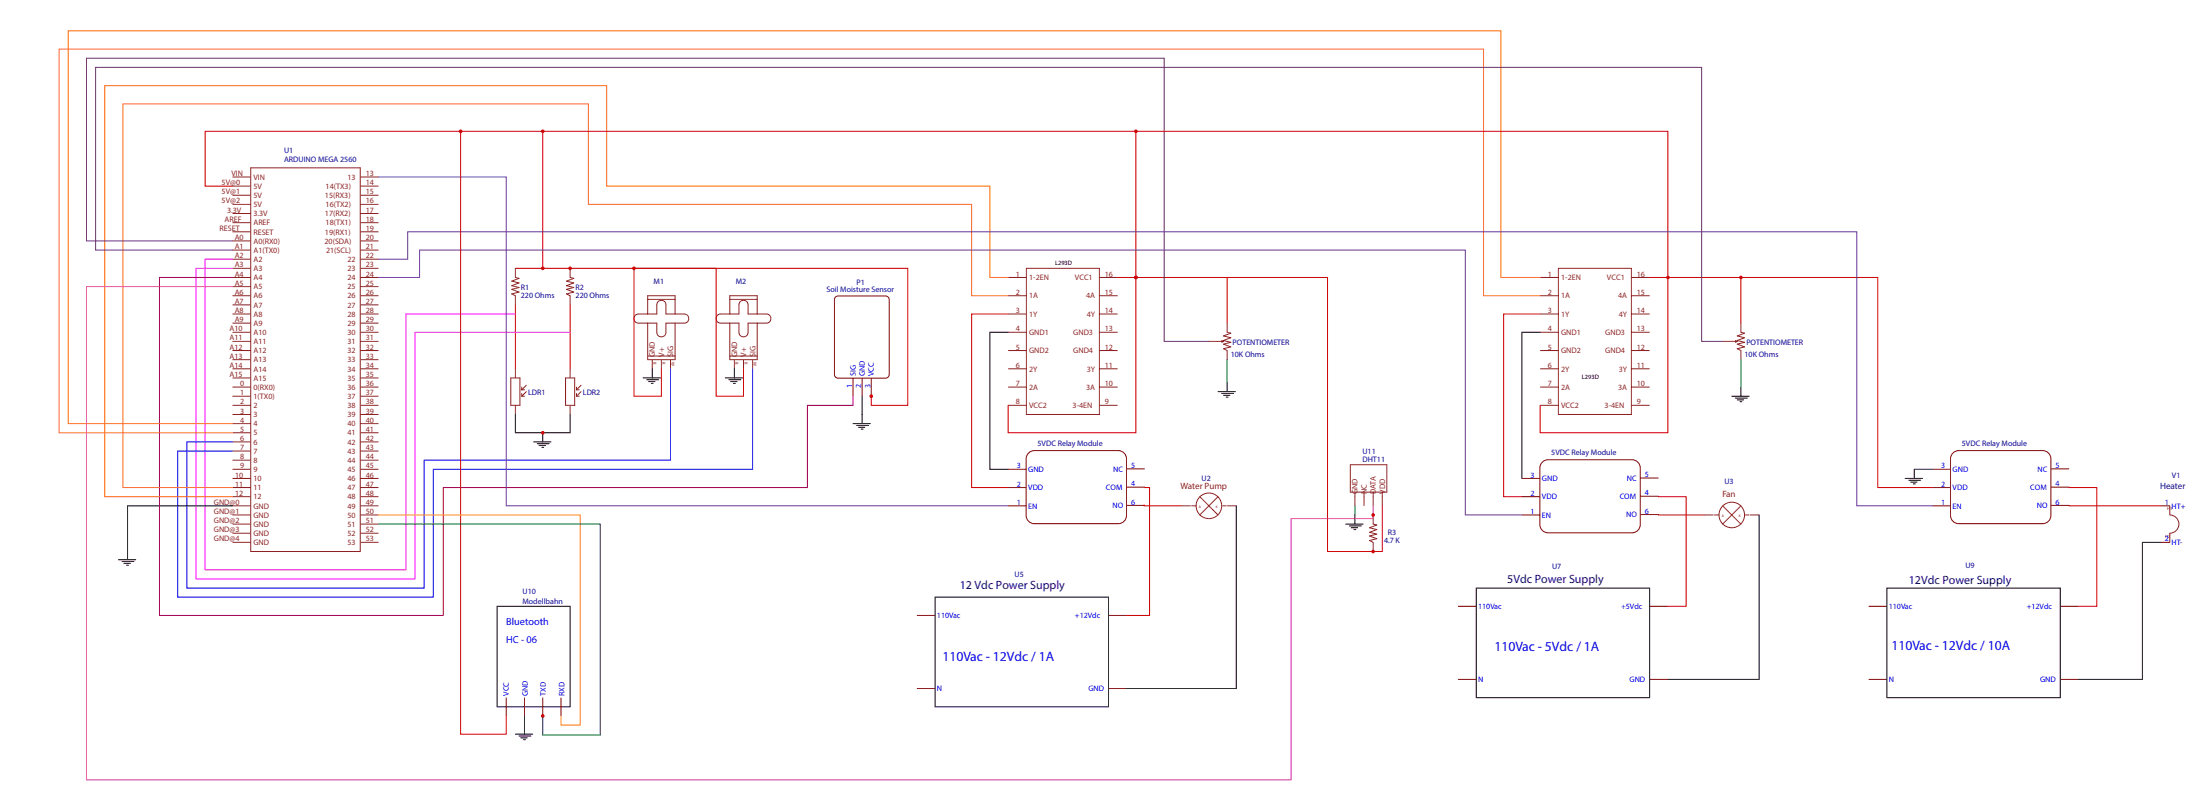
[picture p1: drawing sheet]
<svg xmlns="http://www.w3.org/2000/svg" width="643mm" height="230mm" viewBox="0 0 643 230" stroke-linecap="round" stroke-linejoin="round" font-family="sans-serif">
<!-- layer: Layer 1 -->
<g fill="none" stroke="#8d2323" stroke-width=".29">
<path d="M67.9 54.3h5.4M67.9 57h5.4M67.9 59.7h5.4M67.9 51.7h5.4M73.3 49h32v112h-32zM105.3 54.3h5.3M105.3 57h5.3M105.3 59.7h5.3M105.3 51.7h5.3M67.9 78.3h5.4M67.9 67.7h5.4M67.9 70.3h5.4"/>
<path d="M67.9 73h5.4M67.9 75.7h5.4M67.9 62.3h5.4M67.9 65h5.4M105.3 78.3h5.3M105.3 67.7h5.3M105.3 70.3h5.3M105.3 73h5.3M105.3 75.7h5.3M105.3 62.3h5.3M105.3 65h5.3M300 78.3h21.3v42.7h-21.3z"/>
<path d="M455.5 78.3h21.3v42.7h-21.3zM67.9 81h5.4M67.9 86.3h5.4M67.9 91.7h5.4M67.9 97h5.4M67.9 83.7h5.4M67.9 89h5.4M67.9 94.3h5.4M67.9 99.7h5.4M105.3 81h5.3M105.3 86.3h5.3M105.3 91.7h5.3"/>
<path d="M105.3 97h5.3M105.3 83.7h5.3M105.3 89h5.3M105.3 94.3h5.3M105.3 99.7h5.3M294.6 81h5.4M294.6 86.3h5.4M294.6 91.7h5.4M294.6 97h5.4M321.3 81h5.3M321.3 86.3h5.3M321.3 91.7h5.3"/>
<path d="M321.3 97h5.3M450.1 81h5.4M450.1 86.3h5.4M450.1 91.7h5.4M450.1 97h5.4M476.8 81h5.3M476.8 86.3h5.3M476.8 91.7h5.3M476.8 97h5.3M67.9 102.3h5.4M67.9 107.7h5.4M67.9 113h5.4"/>
<path d="M67.9 118.3h5.4M67.9 105h5.4M67.9 110.3h5.4M67.9 115.7h5.4M105.3 102.3h5.3M105.3 107.7h5.3M105.3 113h5.3M105.3 118.3h5.3M105.3 105h5.3M105.3 110.3h5.3M105.3 115.7h5.3M149.3 110.3h2.7v8h-2.7z"/>
<path d="M150.6 107.7v2.6M150.6 118.3v2.7M152.5 115.7h.8M152.5 113.8h.8M152.5 113v.8M152.5 114.9v.8M153.8 112.5l-1.3 1.3M153.8 114.3l-1.3 1.4M165.3 110.3h2.7v8h-2.7zM166.6 107.7v2.6M166.6 118.3v2.7M168.5 115.7h.8"/>
<path d="M168.5 113.8h.8M168.5 113v.8M168.5 114.9v.8M169.8 112.5l-1.3 1.3M169.8 114.3l-1.3 1.4M294.6 102.3h5.4M294.6 107.7h5.4M294.6 113h5.4M294.6 118.3h5.4M321.3 102.3h5.3M321.3 107.7h5.3M321.3 113h5.3"/>
<path d="M321.3 118.3h5.3M450.1 102.3h5.4M450.1 107.7h5.4M450.1 113h5.4M450.1 118.3h5.4M476.8 102.3h5.3M476.8 107.7h5.3M476.8 113h5.3M476.8 118.3h5.3M67.9 121h5.4M67.9 123.7h5.4M67.9 126.4h5.4"/>
<path d="M67.9 129h5.4M67.9 131.7h5.4M67.9 134.4h5.4M67.9 137h5.4M67.9 139.7h5.4M105.3 121h5.3M105.3 123.7h5.3M105.3 126.4h5.3M105.3 129h5.3M105.3 131.7h5.3M105.3 134.4h5.3M105.3 137h5.3"/>
<path d="M105.3 139.7h5.3M67.9 158.4h5.4M67.9 142.4h5.4M67.9 145h5.4M67.9 147.7h5.4M67.9 150.4h5.4M67.9 153h5.4M67.9 155.7h5.4M105.3 158.4h5.3M105.3 142.4h5.3M105.3 145h5.3M105.3 147.7h5.3"/>
<path d="M105.3 150.4h5.3M105.3 153h5.3M105.3 155.7h5.3"/>
</g>
<path d="M150.6 78.3h16M150.6 89v18.7M166.6 89v18.7" fill="none" stroke="#c00" stroke-width=".29"/>
<path d="M150.6 121v5.4h16v-5.4M156 129h5M157 129.6h3.5M157.6 130.1h1.8M158.4 130.6h.5M158.6 126.4v2.6" fill="none" stroke="#000" stroke-width=".29"/>
<circle cx="158.6" cy="126.4" r=".53" fill="#c00"/>
<path d="M67.9 54.3h-8v-16h98.7v40M166.6 78.3h18.7v37.4h8v-8M185.3 78.3h24v37.4h8v-8" fill="none" stroke="#c00" stroke-width=".29"/>
<path d="M67.9 75.7h-8v90.7h58.7v-74.7h32M67.9 78.3h-10.6v90.7h64v-72h45.3" fill="none" stroke="#f0f" stroke-width=".29"/>
<g fill="none" stroke="#8d2323" stroke-width=".29">
<path d="M185.6 92.1l1-.4h5.4v-2.7a1.33 1.33 0 0 1 1.3-1.3 1.33 1.33 0 0 1 1.3 1.3v2.7h5.4a1.33 1.33 0 0 1 1.3 1.3 1.33 1.33 0 0 1-1.3 1.3h-5.4v2.7a1.33 1.33 0 0 1-1.3 1.3 1.33 1.33 0 0 1-1.3-1.3v-2.7h-5.4a1.35 1.35 0 0 1-1.2-.8 1.35 1.35 0 0 1 .2-1.4zM189.3 87.4h8M197.3 91.7v-5.4h-8v5.4M197.3 94.3v10.7h-8v-10.7M209.6 92.1l1-.4h5.4v-2.7a1.33 1.33 0 0 1 1.3-1.3 1.33 1.33 0 0 1 1.3 1.3v2.7h5.4a1.33 1.33 0 0 1 1.3 1.3 1.33 1.33 0 0 1-1.3 1.3h-5.4v2.7a1.33 1.33 0 0 1-1.3 1.3 1.33 1.33 0 0 1-1.3-1.3v-2.7h-5.4a1.35 1.35 0 0 1-1.2-.8 1.35 1.35 0 0 1 .2-1.4zM213.3 87.4h8M221.3 91.7v-5.4h-8v5.4M221.3 94.3v10.7h-8v-10.7M189.3 103.9h8M190.6 105v2.7M193.3 105v2.7M196 105v2.7"/>
<path d="M213.3 103.9h8M214.6 105v2.7M217.3 105v2.7M220 105v2.7"/>
</g>
<g fill="none" stroke="#000" stroke-width=".29">
<path d="M188 110.3h5M189 110.9h3.5M189.6 111.4h1.8M190.4 111.9h.5M190.6 107.7v2.6M212 110.3h5M213 110.9h3.5M213.6 111.4h1.8M214.4 111.9h.5M214.6 107.7v2.6M67.9 147.7h-30.6v15.7M34.6 163.4h5.1"/>
<path d="M35.7 164h3.4M36.2 164.5h1.9M37 165h.5"/>
</g>
<path d="M196 107.7v26.7h-72v37.3h-69.4v-42.7h13.3M220 107.7v29.3h-93.4v37.4h-74.7v-42.7h16" fill="none" stroke="#00f" stroke-width=".29"/>
<path d="M244.1 86.8l.8-.4h13.9l.9 .4 .2 .7v21.8l-.5 .9-.6 .2h-13.9l-.8-.4-.2-.7v-21.8z" fill="#fff"/>
<path d="M244.1 86.8l.8-.4h13.9l.9 .4 .2 .7v21.8l-.5 .9-.6 .2h-13.9l-.8-.4-.2-.7v-21.8z" fill="none" stroke="#800000" stroke-width=".29"/>
<path d="M249.3 110.3v5.4M252 110.3v5.4M254.6 110.3v5.4" fill="none" stroke="#800" stroke-width=".29"/>
<path d="M158.6 38.3h173.4v42.7M185.3 78.3h80v40h-10.7v-2.6M326.6 81h5.4v45.4h-37.4v-8.1" fill="none" stroke="#c00" stroke-width=".29"/>
<path d="M252 115.7v8M249.3 123.7h5.1M250.4 124.2h3.4M250.9 124.8h1.9M251.7 125.3h.5" fill="none" stroke="#000" stroke-width=".29"/>
<path d="M67.9 81h-21.3v98.7h83v-37.3h106.4v-24.1h13.3v-2.6" fill="none" stroke="#906" stroke-width=".29"/>
<g fill="none" stroke="#8d2323" stroke-width=".29">
<path d="M345.3 147.7h2.7M348.2 147.7h1.4M350.6 145l5.4 5.4M356 145l-5.4 5.4M357.3 147.7h1.1M358.7 147.7h2.6M498.1 150.4h2.7M501.1 150.4h1.3M503.5 147.7l5.3 5.3M508.8 147.7l-5.3 5.3M510.1 150.4h1.1M511.5 150.4h2.6"/>
<circle cx="353.3" cy="147.7" r="3.7"/>
<circle cx="506.1" cy="150.4" r="3.7"/>
</g>
<path d="M294.6 81h-5.3v-26.7h-112v-29.3h-146.7v120h37.3" fill="none" stroke="#f60" stroke-width=".29"/>
<path d="M294.6 86.3h-10.6v-26.6h-112v-29.4h-136.1v112.1h32" fill="none" stroke="#f63" stroke-width=".29"/>
<circle cx="332" cy="81" r=".53" fill="#c00"/>
<path d="M294.6 97h-5.3v40h5.3M273.3 174.4h50.7v32h-50.7z" fill="none" stroke="#000" stroke-width=".29"/>
<path d="M294.6 91.7h-10.6v50.7h10.6" fill="none" stroke="#c00" stroke-width=".29"/>
<path d="M110.6 51.7h37.4v96h146.6" fill="none" stroke="#639" stroke-width=".29"/>
<path d="M268 179.7h5.3M324 179.7h5.3M268 201h5.3M324 201h5.3" fill="none" stroke="#800" stroke-width=".29"/>
<path d="M300.4 132.5a2.39 2.39 0 0 1 1.9-.9h24.5a2.4 2.4 0 0 1 2.4 2.4v16.5a2.4 2.4 0 0 1-2.4 2.4h-24.5a2.4 2.4 0 0 1-2.4-2.4v-16.5z" fill="#fff"/>
<path d="M294.6 137h5.4M300.4 132.5a2.39 2.39 0 0 1 1.9-.9h24.5a2.4 2.4 0 0 1 2.4 2.4v16.5a2.4 2.4 0 0 1-2.4 2.4h-24.5a2.4 2.4 0 0 1-2.4-2.4v-16.5zM329.2 136.9h5.4M294.6 147.7h5.4M294.6 142.4h5.4M329.2 142.2h5.4M329.2 147.6h5.4" fill="none" stroke="#800" stroke-width=".29"/>
<path d="M356 114.3h5.1M357.1 114.9h3.4M357.6 115.4h1.8M358.4 115.9h.5M358.7 111.7v2.6M361.3 147.7v53.3h-32" fill="none" stroke="#000" stroke-width=".29"/>
<path d="M150.6 78.3v2.7l1.1 .3-2.1 .8 2.1 .5-2.1 .8 2.1 .5-2.1 .6 2.1 .8-2.1 .5 1 .5v2.7M166.6 78.3v2.7l1.1 .3-2.1 .8 2.1 .5-2.1 .8 2.1 .5-2.1 .6 2.1 .8-2.1 .5 1 .5v2.7M353.3 99.7h4.3M357.1 99.4l.5 .3M357.6 99.7l-.5 .2M358.7 94.3v2.7l1 .3-2.1 .8 2.1 .5-2.1 .8 2.1 .5-2.1 .6 2.1 .8-2.1 .5 1.1 .5v2.7" fill="none" stroke="#8d2323" stroke-width=".29"/>
<path d="M332 81h26.7v13.3" fill="none" stroke="#c00" stroke-width=".29"/>
<path d="M358.7 105v6.7" fill="none" stroke="#080" stroke-width=".29"/>
<path d="M67.9 70.3h-42.6v-53.3h314.9v82.7h13.1" fill="none" stroke="#636" stroke-width=".29"/>
<path d="M450.1 81h-11.4v-72h-418.8v114.7h48" fill="none" stroke="#f60" stroke-width=".29"/>
<path d="M450.1 86.3h-16.5v-72h-416.3v112.1h50.6" fill="none" stroke="#f63" stroke-width=".29"/>
<path d="M450.9 134.8l1.6-.6h24.5a2.4 2.4 0 0 1 2.4 2.4v16.6a2.4 2.4 0 0 1-2.4 2.4h-24.5a2.39 2.39 0 0 1-2.4-2.4v-16.6a2.39 2.39 0 0 1 .8-1.8z" fill="#fff"/>
<path d="M444.8 139.7h5.3M450.9 134.8l1.6-.6h24.5a2.4 2.4 0 0 1 2.4 2.4v16.6a2.4 2.4 0 0 1-2.4 2.4h-24.5a2.39 2.39 0 0 1-2.4-2.4v-16.6a2.39 2.39 0 0 1 .8-1.8zM479.4 139.6h5.3M444.8 150.4h5.3M444.8 145h5.3M479.4 144.9h5.3M479.4 150.2h5.3M426.1 177h5.4M482.1 177h5.4M426.1 198.4h5.4M482.1 198.4h5.4" fill="none" stroke="#800" stroke-width=".29"/>
<path d="M332 38.3h155.5v42.7h21.3v13.3M450.1 91.7h-10.6v53.3h5.3M482.1 81h5.4v45.4h-37.4v-8.1M484.7 150.2l13.4 .2M484.7 144.9l8.1 .1v32h-5.3" fill="none" stroke="#c00" stroke-width=".29"/>
<path d="M450.1 97h-5.3v42.7M506.1 115.7h5.1M507.2 116.2h3.5M507.7 116.8h1.9M508.5 117.3h.6M508.8 113v2.7M514.1 150.4v48h-26.6M431.5 171.7h50.6v32h-50.6z" fill="none" stroke="#000" stroke-width=".29"/>
<path d="M110.6 81h12v-8h305.7v77.4h16.5" fill="none" stroke="#639" stroke-width=".29"/>
<path d="M503.5 99.7h4.2M507.2 99.4l.5 .3M507.7 99.7l-.5 .2M508.8 94.3v2.7l1.1 .3-2.2 .8 2.2 .5-2.2 .8 2.2 .5-2.2 .6 2.2 .8-2.2 .5 1.1 .5v2.7" fill="none" stroke="#8d2323" stroke-width=".29"/>
<path d="M508.8 105v8" fill="none" stroke="#080" stroke-width=".29"/>
<path d="M571 132.1l1.5-.5h24.5a2.4 2.4 0 0 1 2.4 2.4v16.5a2.4 2.4 0 0 1-2.4 2.4h-24.5a2.4 2.4 0 0 1-2.4-2.4v-16.5a2.39 2.39 0 0 1 .9-1.9z" fill="#fff"/>
<path d="M564.8 137h5.3M571 132.1l1.5-.5h24.5a2.4 2.4 0 0 1 2.4 2.4v16.5a2.4 2.4 0 0 1-2.4 2.4h-24.5a2.4 2.4 0 0 1-2.4-2.4v-16.5a2.39 2.39 0 0 1 .9-1.9zM599.4 136.9h5.3M564.8 147.7h5.3M564.8 142.4h5.3M599.4 142.2h5.3M599.4 147.6h5.3" fill="none" stroke="#800" stroke-width=".29"/>
<path d="M556.8 139.7h5.1M559.5 137v2.7M557.9 140.2h3.4M558.4 140.8h1.9M559.2 141.3h.5" fill="none" stroke="#000" stroke-width=".29"/>
<path d="M559.5 137h5.3" fill="none" stroke="#080" stroke-width=".29"/>
<path d="M508.8 81h40v61.4h16" fill="none" stroke="#c00" stroke-width=".29"/>
<g fill="#c00">
<circle cx="508.8" cy="81" r=".53"/>
<circle cx="158.6" cy="38.3" r=".53"/>
<circle cx="332" cy="81" r=".53"/>
<circle cx="332" cy="38.3" r=".53"/>
<circle cx="185.3" cy="78.3" r=".53"/>
</g>
<path d="M110.6 75.7h8.6v-8h423.5v80h22.1" fill="none" stroke="#639" stroke-width=".29"/>
<path d="M631.5 147.7h2.7M631.5 158.4h2.7M546.1 177h5.4M602.1 177h5.4M546.1 198.4h5.4M602.1 198.4h5.4M148 203.7v5.3M153.3 203.7v5.3M158.6 203.7v5.3M164 203.7v5.3" fill="none" stroke="#800" stroke-width=".29"/>
<path d="M631.5 158.4h-5.4v40h-18.6M145.3 177h21.3v29.4h-21.3zM551.5 171.7h50.6v32h-50.6z" fill="none" stroke="#000" stroke-width=".29"/>
<path d="M634.2 147.7v2.7a2.67 2.67 0 0 1 2.6 2.6 2.67 2.67 0 0 1-2.6 2.7v2.7" fill="none" stroke="#8d2323" stroke-width=".29"/>
<path d="M134.6 38.3v176.1h13.4v-5.4M604.7 147.6l26.8 .1M604.7 142.2l8.1 .2v34.6h-5.3" fill="none" stroke="#c00" stroke-width=".29"/>
<circle cx="134.6" cy="38.3" r=".53" fill="#c00"/>
<path d="M150.6 214.4h5.1M151.7 214.9h3.5M152.2 215.4h1.9M153 216h.6M153.3 211.7v2.7" fill="none" stroke="#000" stroke-width=".29"/>
<path d="M110.6 150.4h59v61.3h-5.6v-2.7" fill="none" stroke="#f90" stroke-width=".29"/>
<path d="M110.6 153h64.8v61.6h-16.8v-5.8" fill="none" stroke="#080" stroke-width=".29"/>
<circle cx="158.6" cy="209" r=".53" fill="#c00"/>
<path d="M393.3 153h5.1M394.4 153.6h3.5M394.9 154.1h1.9M395.7 154.6h.6M396 150.4v2.6M153.3 209v2.7" fill="none" stroke="#000" stroke-width=".29"/>
<path d="M358.7 81h29.3v80h16v-13.3M334.4 147.4v.3h10.9M334.6 142.2l1.4 .2v37.3h-6.7" fill="none" stroke="#c00" stroke-width=".29"/>
<path d="M67.9 73h-40v-53.3h469.4v80h6.2" fill="none" stroke="#636" stroke-width=".29"/>
<path d="M394.7 135.7h10.6v8h-10.6zM396 143.7v4M398.7 143.7v4M401.3 143.7v4M401.3 150.4v2.6l1.1 .3-2.1 .8 2.1 .5-2.1 .8 2.1 .6-2.1 .5 2.1 .8-2.1 .5 1 .6v2.6M404 143.7v4" fill="none" stroke="#8d2323" stroke-width=".29"/>
<path d="M396 147.7v2.7" fill="none" stroke="#080" stroke-width=".29"/>
<circle cx="401.3" cy="161" r=".53" fill="#c00"/>
<path d="M67.9 83.7h-42.6v144h352v-76.3h24v-3.7" fill="none" stroke="#c39" stroke-width=".29"/>
<g fill="#c00">
<circle cx="401.3" cy="150.4" r=".53"/>
<circle cx="158.6" cy="78.3" r=".53"/>
<circle cx="166.6" cy="78.3" r=".53"/>
<circle cx="254.6" cy="115.7" r=".53"/>
<circle cx="487.5" cy="81" r=".53"/>
</g>
<g font-size="4" fill="#00f">
<text x="436.8" y="190.1">110Vac - 5Vdc / 1A</text>
<text x="552.8" y="189.8">110Vac - 12Vdc / 10A</text>
<text x="275.4" y="193">110Vac - 12Vdc / 1A</text>
</g>
<g font-size="3.5" fill="#000080">
<text x="280.5" y="172">12 Vdc Power Supply</text>
<text x="440.5" y="170.1">5Vdc Power Supply</text>
<text x="557.9" y="170.6">12Vdc Power Supply</text>
</g>
<g font-size="3" fill="#00f">
<text x="148" y="182.4">Bluetooth</text>
<text x="148" y="187.7">HC - 06</text>
</g>
<g font-size="2.7" fill="#8d2323">
<text x="345" y="142.9">Water Pump</text>
<text x="503.5" y="145">Fan</text>
</g>
<text font-size="2.7" fill="#000080" x="631.3" y="142.9">Heater</text>
<g font-size="2.3" fill="#000080">
<text x="83" y="47.4">ARDUINO MEGA 2560</text>
<text x="83" y="44.7">U1</text>
<text x="191" y="82.9">M1</text>
<text x="215" y="82.9">M2</text>
<text x="250.4" y="83.2">P1</text>
<text x="152.2" y="86.9">220 Ohms</text>
<text x="152.2" y="84.5">R1</text>
<text x="168.2" y="86.9">220 Ohms</text>
<text x="168.2" y="84.5">R2</text>
<text x="241.6" y="85.3">Soil Moisture Sensor</text>
<text x="360.3" y="100.7">POTENTIOMETER</text>
<text x="510.4" y="100.7">POTENTIOMETER</text>
<text x="359.7" y="104.2">10K Ohms</text>
<text x="509.9" y="104.2">10K Ohms</text>
<text x="154.4" y="115.2">LDR1</text>
<text x="170.4" y="115.2">LDR2</text>
<text x="303.2" y="130.2">5VDC Relay Module</text>
<text x="573.4" y="130.2">5VDC Relay Module</text>
<text x="398.2" y="134.9">DHT11</text>
<text x="398.2" y="132.5">U11</text>
<text x="453.4" y="132.9">5VDC Relay Module</text>
<text x="351.2" y="140.5">U2</text>
<text x="504" y="141.3">U3</text>
<text x="634.8" y="139.4">V1</text>
<text x="404.5" y="158.7">4.7 K</text>
<text x="405.6" y="156.3">R3</text>
<text x="453.6" y="166.1">U7</text>
<text x="574.4" y="165.8">U9</text>
<text x="152.7" y="173.3">U10</text>
<text x="296.5" y="168.5">U5</text>
<text x="152.7" y="176.2">Modellbahn</text>
</g>
<g font-size="2.3" fill="#8d2323">
<text x="67.7" y="51.4">VIN</text>
<text x="74.1" y="52.5">VIN</text>
<text x="101.5" y="52.5">13</text>
<text x="106.9" y="51.4">13</text>
<text x="64.8" y="54.1">5V@0</text>
<text x="64.8" y="56.7">5V@1</text>
<text x="64.8" y="59.4">5V@2</text>
<text x="74.1" y="55.1">5V</text>
<text x="74.1" y="57.8">5V</text>
<text x="95" y="57.8">15(RX3)</text>
<text x="95.2" y="55.1">14(TX3)</text>
<text x="106.9" y="56.7">15</text>
<text x="106.9" y="59.4">16</text>
<text x="106.9" y="54.1">14</text>
<text x="65.6" y="64.7">AREF</text>
<text x="66.4" y="62.1">3.3V</text>
<text x="74.1" y="60.5">5V</text>
<text x="74.1" y="63.1">3.3V</text>
<text x="74.1" y="65.8">AREF</text>
<text x="95" y="63.1">17(RX2)</text>
<text x="95.2" y="60.5">16(TX2)</text>
<text x="95.2" y="65.8">18(TX1)</text>
<text x="106.9" y="62.1">17</text>
<text x="106.9" y="64.7">18</text>
<text x="64.2" y="67.4">RESET</text>
<text x="68.6" y="70.1">A0</text>
<text x="74.1" y="68.5">RESET</text>
<text x="74.1" y="71.1">A0(RX0)</text>
<text x="94.9" y="71.1">20(SDA)</text>
<text x="95" y="68.5">19(RX1)</text>
<text x="106.9" y="67.4">19</text>
<text x="106.9" y="70.1">20</text>
<text x="68.6" y="72.7">A1</text>
<text x="68.6" y="75.4">A2</text>
<text x="74.1" y="73.8">A1(TX0)</text>
<text x="74.1" y="76.5">A2</text>
<text x="95.3" y="73.8">21(SCL)</text>
<text x="101.5" y="76.5">22</text>
<text x="106.9" y="75.4">22</text>
<text x="106.9" y="72.7">21</text>
<text x="68.6" y="78.1">A3</text>
<text x="68.6" y="80.7">A4</text>
<text x="68.6" y="83.4">A5</text>
<text x="74.1" y="79.1">A3</text>
<text x="74.1" y="81.8">A4</text>
<text x="101.5" y="79.1">23</text>
<text x="101.5" y="81.8">24</text>
<text x="106.9" y="78.1">23</text>
<text x="106.9" y="80.7">24</text>
<text x="106.9" y="83.4">25</text>
<text x="296.9" y="80.7">1</text>
<text x="300.8" y="81.8">1-2EN</text>
<text x="314.2" y="81.8">VCC1</text>
<text x="322.9" y="80.7">16</text>
<text x="452.4" y="80.7">1</text>
<text x="456.3" y="81.8">1-2EN</text>
<text x="469.7" y="81.8">VCC1</text>
<text x="478.4" y="80.7">16</text>
<text x="68.6" y="86.1">A6</text>
<text x="68.6" y="88.7">A7</text>
<text x="74.1" y="84.5">A5</text>
<text x="74.1" y="87.1">A6</text>
<text x="74.1" y="89.8">A7</text>
<text x="101.5" y="84.5">25</text>
<text x="101.5" y="87.1">26</text>
<text x="101.5" y="89.8">27</text>
<text x="106.9" y="86.1">26</text>
<text x="106.9" y="88.7">27</text>
<text x="296.9" y="86.1">2</text>
<text x="300.8" y="87.1">1A</text>
<text x="317.4" y="87.1">4A</text>
<text x="322.9" y="86.1">15</text>
<text x="452.4" y="86.1">2</text>
<text x="456.3" y="87.1">1A</text>
<text x="472.9" y="87.1">4A</text>
<text x="478.4" y="86.1">15</text>
<text x="68.6" y="91.4">A8</text>
<text x="68.6" y="94.1">A9</text>
<text x="74.1" y="92.5">A8</text>
<text x="74.1" y="95.1">A9</text>
<text x="101.5" y="92.5">28</text>
<text x="101.5" y="95.1">29</text>
<text x="106.9" y="91.4">28</text>
<text x="106.9" y="94.1">29</text>
<text x="296.9" y="91.4">3</text>
<text x="300.8" y="92.5">1Y</text>
<text x="317.6" y="92.5">4Y</text>
<text x="322.9" y="91.4">14</text>
<text x="452.4" y="91.4">3</text>
<text x="456.3" y="92.5">1Y</text>
<text x="473.1" y="92.5">4Y</text>
<text x="478.4" y="91.4">14</text>
<text x="67.1" y="96.7">A10</text>
<text x="67.1" y="99.4">A11</text>
<text x="74.1" y="97.8">A10</text>
<text x="74.1" y="100.5">A11</text>
<text x="101.5" y="97.8">30</text>
<text x="101.5" y="100.5">31</text>
<text x="106.9" y="96.7">30</text>
<text x="106.9" y="99.4">31</text>
<text x="296.9" y="96.7">4</text>
<text x="300.8" y="97.8">GND1</text>
<text x="313.7" y="97.8">GND3</text>
<text x="322.9" y="96.7">13</text>
<text x="452.4" y="96.7">4</text>
<text x="456.3" y="97.8">GND1</text>
<text x="469.2" y="97.8">GND3</text>
<text x="478.4" y="96.7">13</text>
<text x="67.1" y="102.1">A12</text>
<text x="67.1" y="104.7">A13</text>
<text x="67.1" y="107.4">A14</text>
<text x="74.1" y="103.1">A12</text>
<text x="74.1" y="105.8">A13</text>
<text x="101.5" y="103.1">32</text>
<text x="101.5" y="105.8">33</text>
<text x="106.9" y="102.1">32</text>
<text x="106.9" y="104.7">33</text>
<text x="106.9" y="107.4">34</text>
<text x="191.4" y="104.2" transform="rotate(-90 191.4 104.2)">GND</text>
<text x="194.1" y="104.2" transform="rotate(-90 194.1 104.2)">V+</text>
<text x="196.8" y="104.2" transform="rotate(-90 196.8 104.2)">SIG</text>
<text x="215.4" y="104.2" transform="rotate(-90 215.4 104.2)">GND</text>
<text x="218.1" y="104.2" transform="rotate(-90 218.1 104.2)">V+</text>
<text x="220.8" y="104.2" transform="rotate(-90 220.8 104.2)">SIG</text>
<text x="296.9" y="102.1">5</text>
<text x="296.9" y="107.4">6</text>
<text x="300.8" y="103.1">GND2</text>
<text x="313.7" y="103.1">GND4</text>
<text x="322.9" y="102.1">12</text>
<text x="322.9" y="107.4">11</text>
<text x="452.4" y="102.1">5</text>
<text x="452.4" y="107.4">6</text>
<text x="456.3" y="103.1">GND2</text>
<text x="469.2" y="103.1">GND4</text>
<text x="478.4" y="102.1">12</text>
<text x="478.4" y="107.4">11</text>
<text x="67.1" y="110.1">A15</text>
<text x="70.2" y="112.7">0</text>
<text x="74.1" y="108.5">A14</text>
<text x="74.1" y="111.1">A15</text>
<text x="74.1" y="113.8">0(RX0)</text>
<text x="101.5" y="108.5">34</text>
<text x="101.5" y="111.1">35</text>
<text x="101.5" y="113.8">36</text>
<text x="106.9" y="110.1">35</text>
<text x="106.9" y="112.7">36</text>
<text x="296.9" y="112.7">7</text>
<text x="300.8" y="108.5">2Y</text>
<text x="300.8" y="113.8">2A</text>
<text x="317.4" y="113.8">3A</text>
<text x="317.6" y="108.5">3Y</text>
<text x="322.9" y="112.7">10</text>
<text x="452.4" y="112.7">7</text>
<text x="456.3" y="108.5">2Y</text>
<text x="456.3" y="113.8">2A</text>
<text x="472.9" y="113.8">3A</text>
<text x="473.1" y="108.5">3Y</text>
<text x="478.4" y="112.7">10</text>
<text x="70.2" y="115.4">1</text>
<text x="70.2" y="118.1">2</text>
<text x="74.1" y="116.5">1(TX0)</text>
<text x="74.1" y="119.1">2</text>
<text x="101.5" y="116.5">37</text>
<text x="101.5" y="119.1">38</text>
<text x="106.9" y="115.4">37</text>
<text x="106.9" y="118.1">38</text>
<text x="296.9" y="118.1">8</text>
<text x="300.8" y="119.1">VCC2</text>
<text x="313.5" y="119.1">3-4EN</text>
<text x="322.9" y="118.1">9</text>
<text x="452.4" y="118.1">8</text>
<text x="456.3" y="119.1">VCC2</text>
<text x="469" y="119.1">3-4EN</text>
<text x="478.4" y="118.1">9</text>
<text x="70.2" y="120.8">3</text>
<text x="70.2" y="123.4">4</text>
<text x="74.1" y="121.8">3</text>
<text x="74.1" y="124.5">4</text>
<text x="101.5" y="124.5">40</text>
<text x="101.5" y="121.8">39</text>
<text x="106.9" y="123.4">40</text>
<text x="106.9" y="120.8">39</text>
<text x="70.2" y="126.1">5</text>
<text x="70.2" y="128.8">6</text>
<text x="70.2" y="131.4">7</text>
<text x="74.1" y="127.2">5</text>
<text x="74.1" y="129.8">6</text>
<text x="101.5" y="127.2">41</text>
<text x="101.5" y="129.8">42</text>
<text x="106.9" y="126.1">41</text>
<text x="106.9" y="128.8">42</text>
<text x="106.9" y="131.4">43</text>
<text x="70.2" y="134.1">8</text>
<text x="70.2" y="136.8">9</text>
<text x="74.1" y="132.5">7</text>
<text x="74.1" y="135.2">8</text>
<text x="74.1" y="137.8">9</text>
<text x="101.5" y="132.5">43</text>
<text x="101.5" y="135.2">44</text>
<text x="101.5" y="137.8">45</text>
<text x="106.9" y="134.1">44</text>
<text x="106.9" y="136.8">45</text>
<text x="68.7" y="139.4">10</text>
<text x="68.7" y="142.1">11</text>
<text x="74.1" y="140.5">10</text>
<text x="74.1" y="143.2">11</text>
<text x="101.5" y="140.5">46</text>
<text x="101.5" y="143.2">47</text>
<text x="106.9" y="139.4">46</text>
<text x="106.9" y="142.1">47</text>
<text x="62.5" y="147.4">GND@0</text>
<text x="68.7" y="144.8">12</text>
<text x="74.1" y="145.8">12</text>
<text x="74.1" y="148.5">GND</text>
<text x="101.5" y="145.8">48</text>
<text x="101.5" y="148.5">49</text>
<text x="106.9" y="144.8">48</text>
<text x="106.9" y="147.4">49</text>
<text x="396.8" y="144.2" transform="rotate(-90 396.8 144.2)">GND</text>
<text x="399.5" y="144.2" transform="rotate(-90 399.5 144.2)">NC</text>
<text x="402.1" y="144.2" transform="rotate(-90 402.1 144.2)">DATA</text>
<text x="404.8" y="144.2" transform="rotate(-90 404.8 144.2)">VDD</text>
<text x="62.5" y="150.1">GND@1</text>
<text x="62.5" y="152.8">GND@2</text>
<text x="62.5" y="155.4">GND@3</text>
<text x="74.1" y="151.2">GND</text>
<text x="74.1" y="153.8">GND</text>
<text x="101.5" y="153.8">51</text>
<text x="101.5" y="151.2">50</text>
<text x="106.9" y="155.4">52</text>
<text x="106.9" y="152.8">51</text>
<text x="106.9" y="150.1">50</text>
<text x="62.5" y="158.1">GND@4</text>
<text x="74.1" y="159.2">GND</text>
<text x="74.1" y="156.5">GND</text>
<text x="101.5" y="159.2">53</text>
<text x="101.5" y="156.5">52</text>
<text x="106.9" y="158.1">53</text>
</g>
<g font-size="2.3" fill="#00f">
<text x="249" y="113.2" transform="rotate(-90 249 113.2)">1</text>
<text x="250.1" y="109.8" transform="rotate(-90 250.1 109.8)">SIG</text>
<text x="251.7" y="113.2" transform="rotate(-90 251.7 113.2)">2</text>
<text x="252.8" y="109.8" transform="rotate(-90 252.8 109.8)">GND</text>
<text x="254.4" y="113.2" transform="rotate(-90 254.4 113.2)">3</text>
<text x="255.4" y="109.8" transform="rotate(-90 255.4 109.8)">VCC</text>
<text x="297.2" y="136.8">3</text>
<text x="300.5" y="137.8">GND</text>
<text x="325.3" y="137.7">NC</text>
<text x="330.6" y="136.6">5</text>
<text x="567.3" y="136.8">3</text>
<text x="570.7" y="137.8">GND</text>
<text x="595.5" y="137.7">NC</text>
<text x="600.7" y="136.6">5</text>
<text x="297.2" y="142.1">2</text>
<text x="300.5" y="143.2">VDD</text>
<text x="323.2" y="143">COM</text>
<text x="330.6" y="142">4</text>
<text x="447.3" y="139.4">3</text>
<text x="450.7" y="140.5">GND</text>
<text x="475.5" y="140.4">NC</text>
<text x="480.7" y="139.3">5</text>
<text x="567.3" y="142.1">2</text>
<text x="570.7" y="143.2">VDD</text>
<text x="593.4" y="143">COM</text>
<text x="600.7" y="142">4</text>
<text x="297.2" y="147.4">1</text>
<text x="300.5" y="148.5">EN</text>
<text x="325.1" y="148.4">NO</text>
<text x="330.6" y="147.3">6</text>
<text x="447.3" y="144.8">2</text>
<text x="450.7" y="145.8">VDD</text>
<text x="473.4" y="145.7">COM</text>
<text x="480.7" y="150">6</text>
<text x="480.7" y="144.6">4</text>
<text x="567.3" y="147.4">1</text>
<text x="570.7" y="148.5">EN</text>
<text x="595.3" y="148.4">NO</text>
<text x="600.7" y="147.3">6</text>
<text x="632.7" y="147.4">1</text>
<text x="634.7" y="148.5">HT+</text>
<text x="447.3" y="150.1">1</text>
<text x="450.7" y="151.2">EN</text>
<text x="475.3" y="151">NO</text>
<text x="632.7" y="158.1">2</text>
<text x="634.7" y="159.2">HT-</text>
<text x="432" y="177.8">110Vac</text>
<text x="473.8" y="177.8">+5Vdc</text>
<text x="552" y="177.8">110Vac</text>
<text x="592.3" y="177.8">+12Vdc</text>
<text x="273.8" y="180.5">110Vac</text>
<text x="314.2" y="180.5">+12Vdc</text>
<text x="148.8" y="203.2" transform="rotate(-90 148.8 203.2)">VCC</text>
<text x="154.2" y="203.3" transform="rotate(-90 154.2 203.3)">GND</text>
<text x="159.6" y="203.2" transform="rotate(-90 159.6 203.2)">TXD</text>
<text x="165" y="203.3" transform="rotate(-90 165 203.3)">RXD</text>
<text x="273.8" y="201.8">N</text>
<text x="318.1" y="201.8">GND</text>
<text x="432" y="199.2">N</text>
<text x="476.2" y="199.2">GND</text>
<text x="552" y="199.2">N</text>
<text x="596.3" y="199.2">GND</text>
</g>
<g font-size="1.9">
<text x="308.4" y="77.5">L293D</text>
<text x="462.4" y="110.8">L293D</text>
</g>
<g font-size="1.3" fill="#8d2323">
<text x="190.9" y="105.5" transform="rotate(90 190.9 105.5)">B</text>
<text x="193.6" y="105.5" transform="rotate(90 193.6 105.5)">R</text>
<text x="196.2" y="105.5" transform="rotate(90 196.2 105.5)">W</text>
<text x="214.9" y="105.5" transform="rotate(90 214.9 105.5)">B</text>
<text x="217.6" y="105.5" transform="rotate(90 217.6 105.5)">R</text>
<text x="220.2" y="105.5" transform="rotate(90 220.2 105.5)">W</text>
<text x="633.4" y="149">H1</text>
<text x="632.8" y="157">H2</text>
</g>
<g font-size="1.1" fill="#8d2323">
<text x="350.4" y="148.2">A</text>
<text x="355.4" y="148.2">K</text>
<text x="503.2" y="150.9">A</text>
<text x="508.2" y="150.9">K</text>
</g>
</svg>
